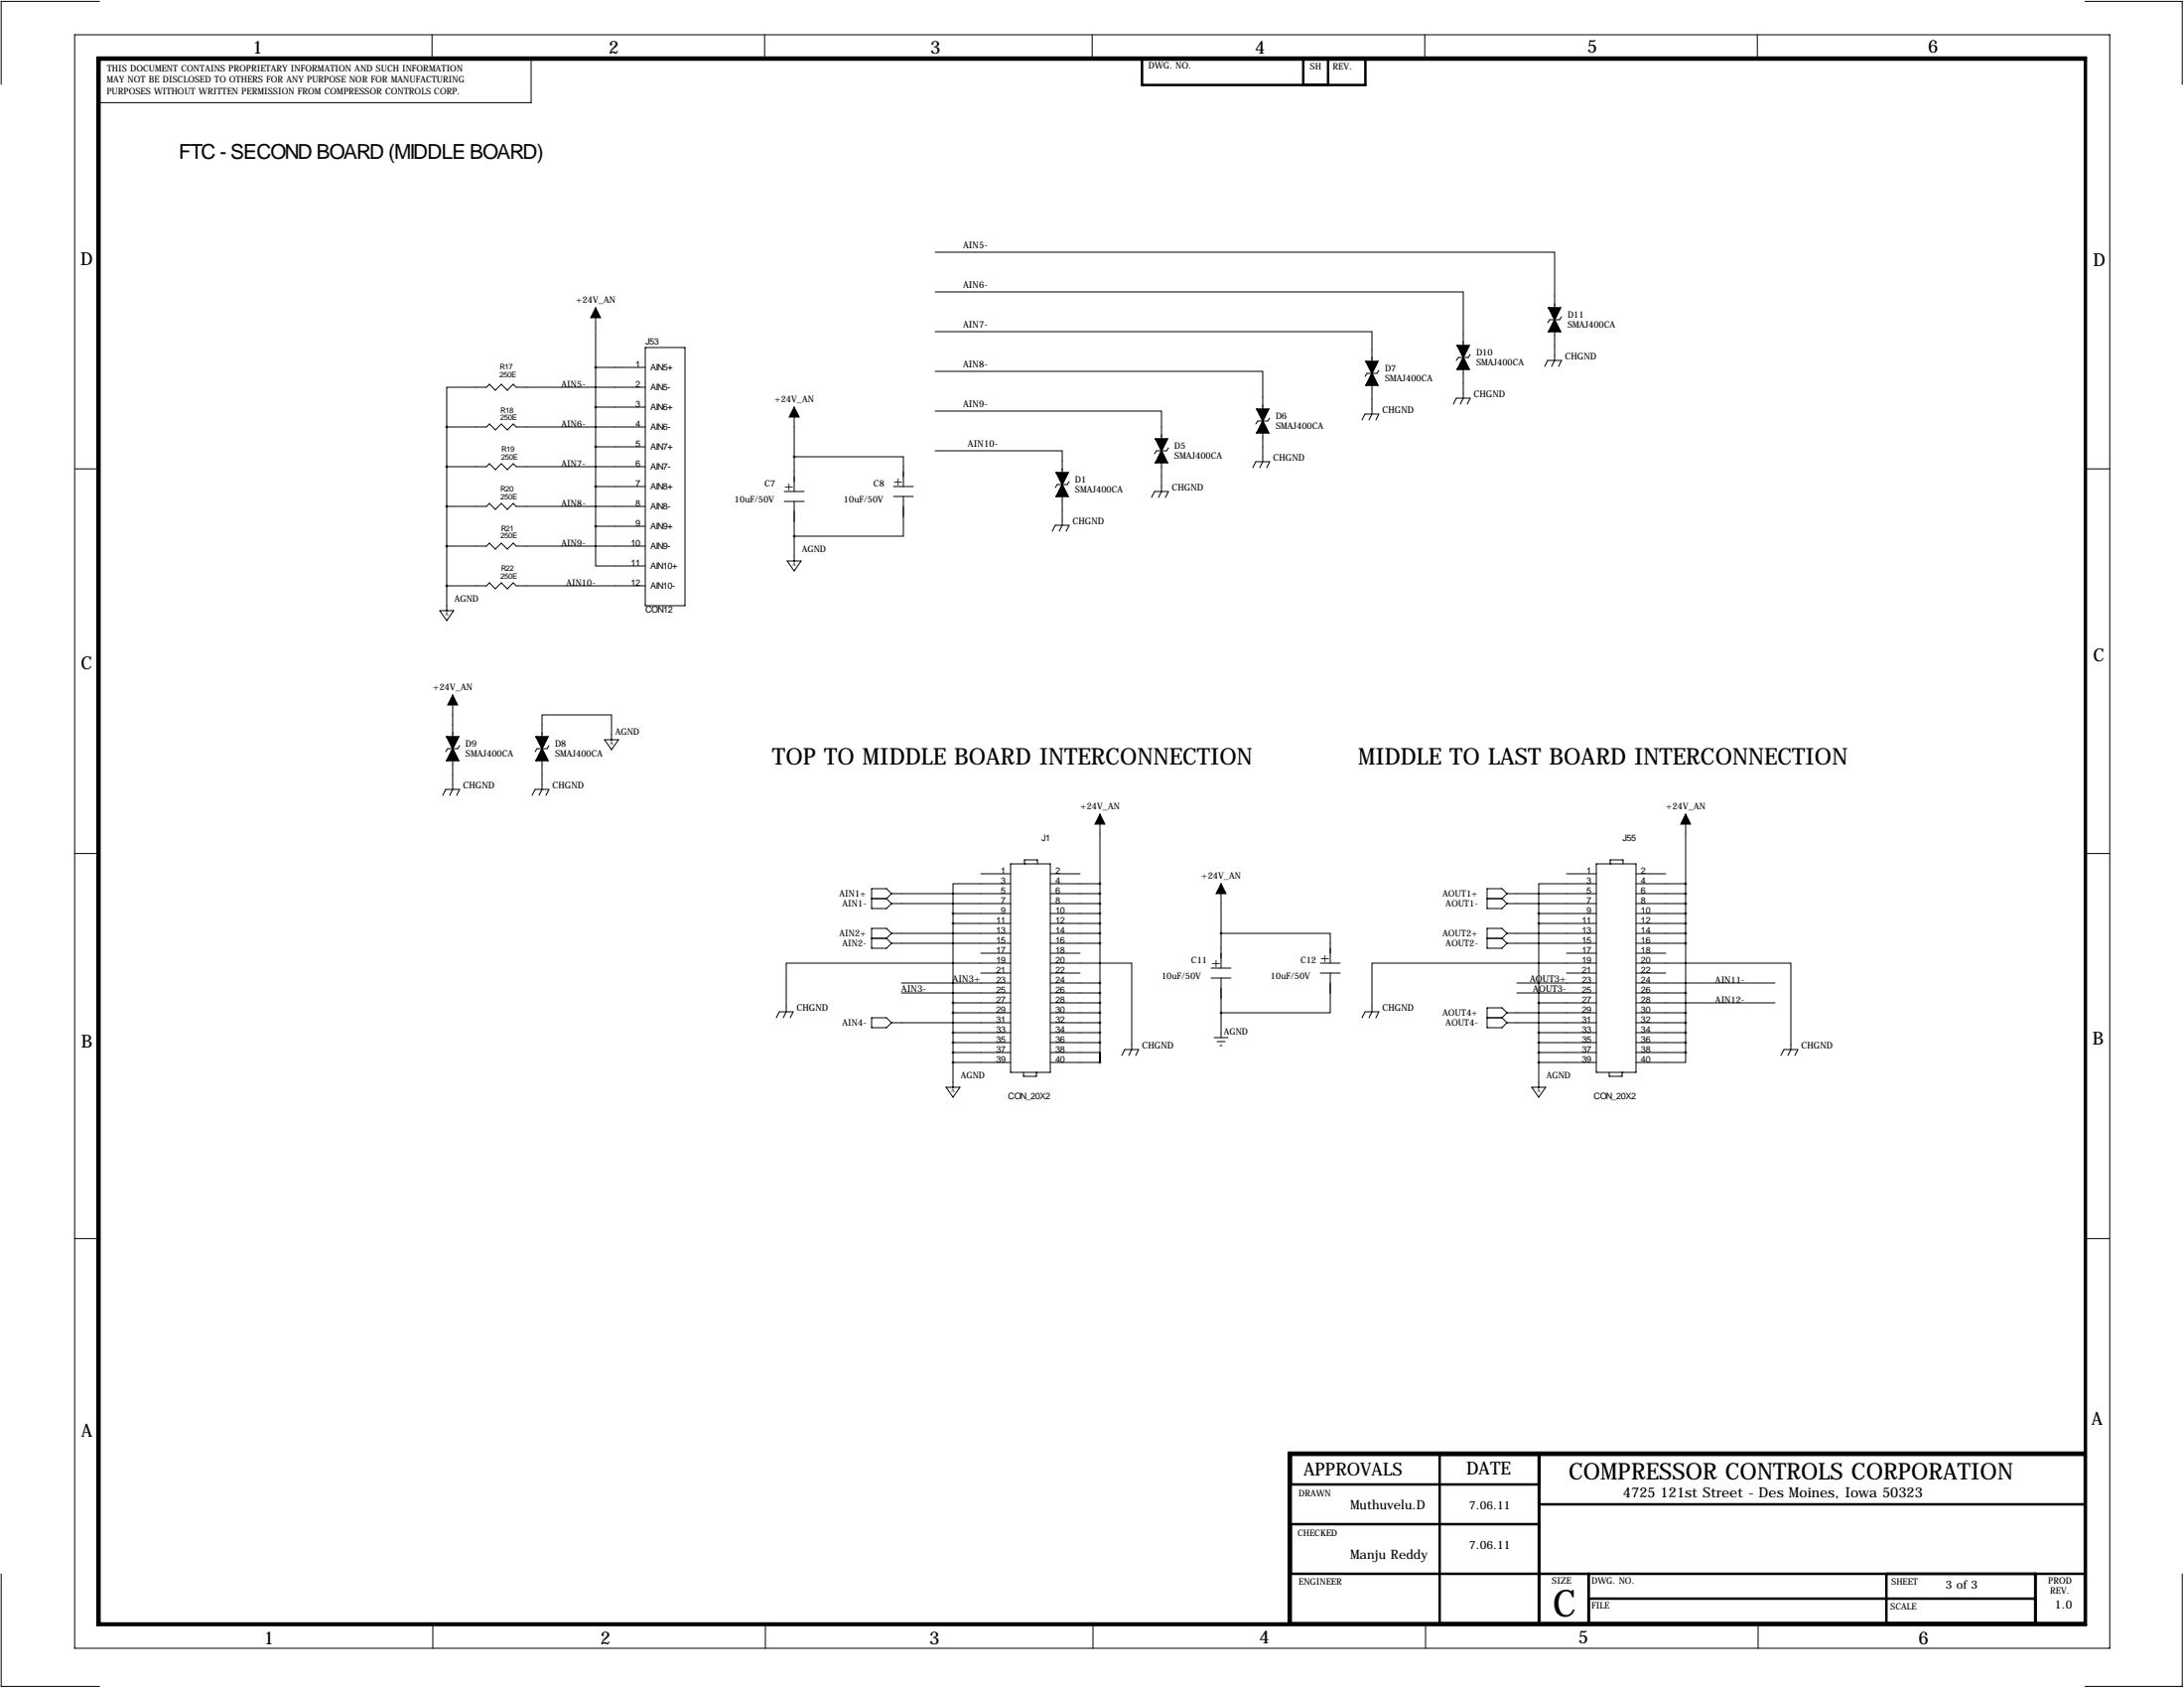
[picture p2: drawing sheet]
<svg xmlns="http://www.w3.org/2000/svg" width="559mm" height="432mm" viewBox="0 0 559 432" stroke-linecap="round" stroke-linejoin="round" font-family="sans-serif">
<g fill="none" stroke="#000" stroke-width=".25">
<path d="M19.1 8.9h520.7v412.7h-520.7zM25.5 .4h-25.2v21.2M110.5 8.9v6.3M143.1 15.2h-7.2v11.1h-110.9M195.6 8.9v6.3M279.5 8.9v6.3M364.5 8.9v6.3M449.6 8.9v6.3M533.5 .4h24.8v21.2M152.4 78.7v55.9M239.3 64.5h158.5v14.2M239.3 74.7h135.1v13.6"/>
<path d="M152.4 94h12.7M165.1 99.1h-33l-.8-.8-1.5 1.5-1.5-1.5-1.6 1.5-1.5-1.5-.7 .8h-10.2v10.1M165.1 88.9h10.2v66h-10.2zM239.3 84.8h111.7v7.6M239.3 95h83.8v9.6M351 98.6v7.3l-.7 1.5M352.8 94.7l-.5 .8h-2.5l-.6 .8M374.4 94.5v7.4l-.8 1.5M376.2 90.7l-.5 .7h-2.6l-.5 .8M395.2 93.7l.8-1.5h3.5l-.7 1.5M397.8 84.8v7.4l-.8 1.5M399.5 81l-.5 .8h-2.5l-.5 .8"/>
<path d="M19.2 119.9h6.4M114.3 109.2h10.2l.7-.7 1.5 1.5 1.6-1.5 1.5 1.5 1.5-1.5 .8 .7h33M114.3 119.4h10.2l.7-.8 1.5 1.5 1.6-1.5 1.5 1.5 1.5-1.5 .8 .8h33M114.3 109.2v47M152.4 104.1h12.7M152.4 114.3h12.7M203.2 116.8h27.9v7.7M203.2 104.1v21.6M239.3 105.2h57.9v7M239.3 115.3h32.5v5.6M297.2 118.4v7.3l-.8 1.6M299 114.6l-.6 .7h-2.5l-.5 .8"/>
<path d="M320.5 119.6l.8-1.5h3.6l-.8 1.5M323.1 110.7v7.4l-.8 1.5M324.9 106.9l-.5 .8h-2.6l-.5 .8M348.5 107.4l.7-1.5h3.6l-.8 1.5M371.9 103.4l.7-1.5h3.6l-.8 1.5M533.4 119.9h6.4M114.3 129.5h10.2l.7-.7 1.5 1.5 1.6-1.5 1.5 1.5 1.5-1.5 .8 .7h33M114.3 139.7h10.2l.7-.8 1.5 1.6 1.6-1.6 1.5 1.6 1.5-1.6 .8 .8h33M152.4 134.6v10.2h12.7M152.4 124.5h12.7M152.4 134.6h12.7M200.7 125.7h5"/>
<path d="M200.7 128.3h5M203.2 128.3v15.2M228.6 124.5h5.1M228.6 127h5.1M231.1 127v10.2h-27.9M269.2 135.9l.8-1.5h3.6l-.8 1.5M271.8 127v7.4l-.8 1.5M273.6 123.2l-.6 .8h-2.5l-.5 .7M294.6 127.3l.8-1.6h3.6l-.8 1.6M112.5 156.2h3.6l-1.8 2.6zM114.3 149.9h10.2l.7-.8 1.5 1.5 1.6-1.5 1.5 1.5 1.5-1.5 .8 .8h33M201.4 143.5h3.6l-1.8 2.5z"/>
<path d="M115.8 177.8v10.6M115.8 194.6v7.3l-.7 1.6M117.6 190.8l-.5 .7h-2.5l-.6 .8M138.7 188.4v-5.5h17.8v6.3M138.7 194.6v7.3l-.8 1.6M140.5 190.8l-.5 .7h-2.6l-.5 .8M154.7 189.2h3.5l-1.7 2.6zM19 218.3h6.5M113.3 203.5l.7-1.6h3.6l-.8 1.6M136.1 203.5l.8-1.6h3.6l-.8 1.6M281.4 208.3v63.5M431.3 208.3v60.9"/>
<path d="M533.3 218.3h6.4M223 229.9h3.8M226.8 229.9l1.3 1.2M228.1 228.6h30.5M228.1 231.1h30.5M228.1 238.8h30.5M228.1 228.6l-1.3-1.3h-3.8v5.1h3.8l1.3-1.3M228.1 238.8l-1.3-1.3h-3.8v5.1h3.8l1.3-1.3M228.1 228.6l-1.3 1.3M228.1 238.8l-1.3 1.2M243.8 233.7h14.8M243.8 236.2h14.8"/>
<path d="M243.8 233.7v44.4M251 223.5h7.6M258.6 226.1h-14.8v7.6M258.6 221h10.1v53.3h-10.1zM262.1 221h.1M262.1 221v-1h3.3v1M268.7 223.5h7.7M268.7 226.1h12.7M268.7 228.6h12.7M268.7 231.1h12.7M268.7 233.7h12.7M268.7 236.2h12.7"/>
<path d="M268.7 238.8h12.7M312.4 238.8h28v7.6M312.4 226.1v21.5M380.5 229.9h3.8M384.3 229.9l1.3 1.2M385.6 228.6h22.8M385.6 231.1h22.8M385.6 238.8h22.8M385.6 228.6l-1.3-1.3h-3.8v5.1h3.8l1.3-1.3M385.6 238.8l-1.3-1.3h-3.8v5.1h3.8l1.3-1.3M385.6 228.6l-1.3 1.3M385.6 238.8l-1.3 1.2"/>
<path d="M393.7 233.7h14.7M393.7 236.2h14.7M393.7 233.7v44.4M400.8 223.5h7.6M408.4 226.1h-14.7v7.6M408.4 221h10.2v53.3h-10.2zM412 221h.1M412 221v-1h3.3v1M418.6 223.5h7.6M418.6 226.1h12.7M418.6 228.6h12.7M418.6 231.1h12.7"/>
<path d="M418.6 233.7h12.7M418.6 236.2h12.7M418.6 238.8h12.7M223 240h3.8M226.8 240l1.3 1.3M228.1 241.3h30.5M230.6 251.5h28M230.6 254h28M243.8 256.5h14.8M243.8 259.1h14.8M251 243.8h7.6M251 248.9h7.6"/>
<path d="M258.6 246.4h-57.4v12.4l-.8 1.5M268.7 246.4h20.9v22.1l-.8 1.5M268.7 241.3h12.7M268.7 243.8h7.7M268.7 248.9h7.7M268.7 251.5h12.7M268.7 254h12.7M268.7 256.5h12.7M268.7 259.1h12.7M309.9 247.6h5.1M309.9 250.2h5.1M312.4 250.2v15.2"/>
<path d="M337.8 246.4h5.1M337.8 248.9h5.1M340.4 248.9v10.2h-28M380.5 240h3.8M384.3 240l1.3 1.3M385.6 241.3h22.8M385.6 259.1h22.8M385.6 259.1l-1.3-1.3h-3.8v5.1h3.8l1.3-1.3M385.6 259.1l-1.3 1.2M388.1 251.5h20.3M388.1 254h20.3M393.7 256.5h14.7"/>
<path d="M400.8 243.8h7.6M400.8 248.9h7.6M408.4 246.4h-57.4v12.4l-.7 1.5M418.6 246.4h39.6v22.1l-.7 1.5M418.6 241.3h12.7M418.6 243.8h7.6M418.6 248.9h7.6M418.6 251.5h35.6M418.6 254h12.7M418.6 256.5h35.6M418.6 259.1h12.7M198.6 260.3l.8-1.5h3.5l-.7 1.5"/>
<path d="M223 260.3h3.8l1.3 1.3-1.3 1.3h-3.8zM228.1 261.6h30.5M242.1 278.1h3.5l-1.8 2.6zM243.8 264.2h14.8M243.8 266.7h14.8M243.8 269.2h14.8M243.8 271.8h14.8M261.9 274.3v1h3.3v-1M265.2 274.3h.1M268.7 269.2h12.7v2.6M268.7 261.6h12.7M268.7 264.2h12.7"/>
<path d="M268.7 266.7h12.7M268.7 271.8h12.7M287 270l.8-1.5h3.5l-.7 1.5M310.6 265.4h3.6M311.4 266.4h2M312.2 267.5h.5M348.5 260.3l.7-1.5h3.6l-.8 1.5M380.5 260.3h3.8M384.3 260.3l1.3 1.3M385.6 261.6h22.8M391.9 278.1h3.6l-1.8 2.6zM393.7 264.2h14.7"/>
<path d="M393.7 266.7h14.7M393.7 269.2h14.7M393.7 271.8h14.7M411.7 274.3v1h3.3v-1M415 274.3h.1M418.6 261.6h12.7M418.6 264.2h12.7M418.6 266.7h12.7M418.6 269.2h12.7M431.3 269.2v2.6h-12.7M455.7 270l.7-1.5h3.6l-.8 1.5M19 316.8h6.5"/>
<path d="M533.3 316.8h6.4M.3 402.6v28.8h25.2M110.7 415.3v6.3M195.8 415.3v6.3M279.7 415.3v6.3M364.7 415.3v6.3M449.8 415.3v6.3M558.3 402.6v28.8h-24.8"/>
</g>
<g fill="none" stroke="#000" stroke-width=".63">
<path d="M24.9 14.7h508.8v401h-508.8zM25.5 15.2h508v400.1h-508zM292.2 15h57.2v6.7h-57.2zM333.5 21.7v-6.7h6.3v6.7M330.3 379.7h63.5M368.4 372.1v43.2M393.8 372.1v43.2M533.5 372.1h-203.2v43.2M533.5 371.6h-203.8v43.7M330.3 389.9h63.5M393.8 384.8h139.7M330.3 402.6h203.2"/>
<path d="M406.5 402.6v12.7M406.5 408.9h114.3M482.7 402.6v12.7M520.8 402.6v12.7"/>
</g>
<g fill="#000" stroke="#000" stroke-width=".38">
<path d="M396.2 78.7h3.1l-1.5 3.1zM351 95.5l1.6 3.1h-3.1zM349.5 92.5h3.1l-1.6 3zM374.4 91.4l1.5 3.1h-3zM372.9 88.4h3l-1.5 3zM397.8 81.8l1.5 3h-3.1zM297.2 115.3l1.5 3.1h-3zM295.7 112.3h3l-1.5 3zM323.1 107.7l1.5 3h-3zM321.6 104.6h3l-1.5 3.1zM271.8 124l1.5 3h-3zM270.3 120.9h3l-1.5 3.1z"/>
<path d="M115.8 191.5l1.5 3.1h-3zM114.3 188.5h3l-1.5 3zM138.7 191.5l1.5 3.1h-3zM137.2 188.5h3l-1.5 3z"/>
</g>
<path d="M152.4 78.7l1.3 2.6h-2.6zM203.2 104.1l1.3 2.6h-2.6zM115.8 177.8l1.3 2.5h-2.5zM281.4 208.3l1.3 2.5h-2.5zM431.3 208.3l1.3 2.5h-2.6zM312.4 226.1l1.3 2.5h-2.6z" fill="#000" stroke="#000" stroke-width=".25"/>
<path d="M243.8 233.7a.05 .05 0 0 0 .1 0 .05 .05 0 0 0-.1 0zM243.8 236.2a.05 .05 0 0 0 .1 0 .05 .05 0 0 0-.1 0zM243.8 256.5a.05 .05 0 0 0 .1 0 .05 .05 0 0 0-.1 0zM281.4 226.1a.05 .05 0 0 0 .1 0 .05 .05 0 0 0-.1 0zM281.4 228.6a.05 .05 0 0 0 .1 0 .05 .05 0 0 0-.1 0zM281.4 231.1a.05 .05 0 0 0 .1 0 .05 .05 0 0 0-.1 0zM281.4 233.7a.05 .05 0 0 0 .1 0 .05 .05 0 0 0-.1 0zM281.4 271.8a.05 .05 0 0 0 .1 0 .05 .05 0 0 0-.1 0zM281.4 266.7a.05 .05 0 0 0 .1 0 .05 .05 0 0 0-.1 0zM281.4 264.2a.05 .05 0 0 0 .1 0 .05 .05 0 0 0-.1 0zM281.4 261.6a.05 .05 0 0 0 .1 0 .05 .05 0 0 0-.1 0zM281.4 259.1a.05 .05 0 0 0 .1 0 .05 .05 0 0 0-.1 0zM281.4 256.5a.05 .05 0 0 0 .1 0 .05 .05 0 0 0-.1 0zM281.4 254a.05 .05 0 0 0 .1 0 .05 .05 0 0 0-.1 0zM281.4 251.5a.05 .05 0 0 0 .1 0 .05 .05 0 0 0-.1 0zM281.4 241.3a.05 .05 0 0 0 .1 0 .05 .05 0 0 0-.1 0zM281.4 238.8a.05 .05 0 0 0 .1 0 .05 .05 0 0 0-.1 0zM281.4 236.2a.05 .05 0 0 0 .1 0 .05 .05 0 0 0-.1 0zM243.8 266.7a.05 .05 0 0 0 .1 0 .05 .05 0 0 0-.1 0zM243.8 269.2a.05 .05 0 0 0 .1 0 .05 .05 0 0 0-.1 0zM243.8 271.8a.05 .05 0 0 0 .1 0 .05 .05 0 0 0-.1 0zM243.8 264.2a.05 .05 0 0 0 .1 0 .05 .05 0 0 0-.1 0zM243.8 259.1a.05 .05 0 0 0 .1 0 .05 .05 0 0 0-.1 0z" fill="#000" stroke="#000" stroke-width=".63"/>
<text font-size="9.6" x="397.3" y="413.5">C</text>
<g font-size="5.9">
<text x="197.6" y="195.6">TOP TO MIDDLE BOARD INTERCONNECTION</text>
<text x="347.5" y="195.6">MIDDLE TO LAST BOARD INTERCONNECTION</text>
<text x="401.4" y="378.6">COMPRESSOR CONTROLS CORPORATION</text>
</g>
<text font-size="5.3" x="45.7" y="40.6">FTC - SECOND BOARD (MIDDLE BOARD)</text>
<g font-size="4.6">
<text x="64.6" y="13.7">1</text>
<text x="155.8" y="13.7">2</text>
<text x="238" y="13.7">3</text>
<text x="321.1" y="13.7">4</text>
<text x="406.1" y="13.5">5</text>
<text x="493.3" y="13.5">6</text>
<text x="20.6" y="67.9">D</text>
<text x="535.6" y="68.1">D</text>
<text x="20.7" y="171.1">C</text>
<text x="535.5" y="169.2">C</text>
<text x="20.8" y="268.1">B</text>
<text x="535.4" y="267.2">B</text>
<text x="535.2" y="364.5">A</text>
<text x="20.8" y="367.5">A</text>
<text x="333.6" y="377.4">APPROVALS</text>
<text x="375.2" y="377.2">DATE</text>
<text x="67.5" y="420.6">1</text>
<text x="153.6" y="420.6">2</text>
<text x="237.8" y="420.6">3</text>
<text x="322.2" y="420.5">4</text>
<text x="403.9" y="420.4">5</text>
<text x="490.9" y="420.6">6</text>
</g>
<g font-size="3.6">
<text x="200.7" y="125.5">+</text>
<text x="228.6" y="124.2">+</text>
<text x="309.9" y="247.4">+</text>
<text x="337.8" y="246.1">+</text>
<text x="415.3" y="383">4725 121st Street - Des Moines, Iowa 50323</text>
</g>
<g font-size="3.3">
<text x="345.4" y="386.1">Muthuvelu.D</text>
<text x="345.4" y="398.8">Manju Reddy</text>
</g>
<g font-size="3">
<text x="375.9" y="386.1">7.06.11</text>
<text x="375.9" y="396.2">7.06.11</text>
<text x="497.8" y="406.4">3 of 3</text>
<text x="525.8" y="411.5">1.0</text>
</g>
<g font-size="2.4">
<text x="246.4" y="63.5">AIN5-</text>
<text x="246.4" y="73.7">AIN6-</text>
<text x="246.4" y="83.8">AIN7-</text>
<text x="246.4" y="94">AIN8-</text>
<text x="400.5" y="91.9">CHGND</text>
<text x="377.1" y="101.6">CHGND</text>
<text x="246.4" y="104.1">AIN9-</text>
<text x="353.7" y="105.7">CHGND</text>
<text x="247.6" y="114.3">AIN10-</text>
<text x="325.8" y="117.9">CHGND</text>
<text x="299.9" y="125.5">CHGND</text>
<text x="274.5" y="134.1">CHGND</text>
<text x="118.5" y="201.7">CHGND</text>
<text x="141.4" y="201.7">CHGND</text>
<text x="243.8" y="251.2">AIN3+</text>
<text x="391.4" y="251.2">AOUT3+</text>
<text x="230.6" y="253.7">AIN3-</text>
<text x="392.3" y="253.7">AOUT3-</text>
<text x="203.9" y="258.6">CHGND</text>
<text x="353.7" y="258.6">CHGND</text>
<text x="292.3" y="268.2">CHGND</text>
<text x="460.9" y="268.2">CHGND</text>
</g>
<g font-size="2.3">
<text x="293.8" y="17.6">DWG. NO.</text>
<text x="335.2" y="17.7">SH</text>
<text x="341" y="17.7">REV.</text>
<text x="27.3" y="21.1">MAY NOT BE DISCLOSED TO OTHERS FOR ANY PURPOSE NOR FOR MANUFACTURING</text>
<text x="27.4" y="18.3">THIS DOCUMENT CONTAINS PROPRIETARY INFORMATION AND SUCH INFORMATION</text>
<text x="27.3" y="24.2">PURPOSES WITHOUT WRITTEN PERMISSION FROM COMPRESSOR CONTROLS CORP.</text>
<text x="147.3" y="77.5">+24V_AN</text>
<text x="401.1" y="81.3">D11</text>
<text x="401.1" y="83.9">SMAJ400CA</text>
<text x="165.1" y="88.1">J53</text>
<text x="162.6" y="94">1</text>
<text x="166.4" y="94.7">AIN5+</text>
<text x="354.3" y="95">D7</text>
<text x="377.7" y="90.9">D10</text>
<text x="377.7" y="93.6">SMAJ400CA</text>
<text x="143.7" y="99.1">AIN5-</text>
<text x="162.6" y="99.1">2</text>
<text x="166.4" y="99.8">AIN5-</text>
<text x="354.3" y="97.6">SMAJ400CA</text>
<text x="162.6" y="104.1">3</text>
<text x="166.4" y="104.9">AIN6+</text>
<text x="198.1" y="102.9">+24V_AN</text>
<text x="326.4" y="107.2">D6</text>
<text x="143.7" y="109.2">AIN6-</text>
<text x="162.6" y="109.2">4</text>
<text x="166.4" y="110">AIN6-</text>
<text x="326.4" y="109.8">SMAJ400CA</text>
<text x="143.7" y="119.4">AIN7-</text>
<text x="162.6" y="114.3">5</text>
<text x="162.6" y="119.4">6</text>
<text x="166.4" y="115.1">AIN7+</text>
<text x="300.5" y="114.8">D5</text>
<text x="300.5" y="117.4">SMAJ400CA</text>
<text x="162.6" y="124.5">7</text>
<text x="166.4" y="120.1">AIN7-</text>
<text x="166.4" y="125.2">AIN8+</text>
<text x="195.6" y="124.5">C7</text>
<text x="223.5" y="124.5">C8</text>
<text x="275.1" y="123.4">D1</text>
<text x="143.7" y="129.5">AIN8-</text>
<text x="162.6" y="129.5">8</text>
<text x="166.4" y="130.3">AIN8-</text>
<text x="188" y="128.6">10uF/50V</text>
<text x="215.9" y="128.6">10uF/50V</text>
<text x="275.1" y="126.1">SMAJ400CA</text>
<text x="162.6" y="134.6">9</text>
<text x="166.4" y="135.4">AIN9+</text>
<text x="143.7" y="139.7">AIN9-</text>
<text x="161.5" y="139.7">10</text>
<text x="166.4" y="140.5">AIN9-</text>
<text x="205.2" y="141.3">AGND</text>
<text x="144.9" y="149.9">AIN10-</text>
<text x="161.5" y="144.8">11</text>
<text x="161.5" y="149.9">12</text>
<text x="166.4" y="145.5">AIN10+</text>
<text x="116.3" y="154">AGND</text>
<text x="166.4" y="150.6">AIN10-</text>
<text x="165.1" y="156.7">CON12</text>
<text x="110.8" y="176.5">+24V_AN</text>
<text x="119.1" y="191">D9</text>
<text x="142" y="191">D8</text>
<text x="157.4" y="188">AGND</text>
<text x="119.1" y="193.6">SMAJ400CA</text>
<text x="142" y="193.6">SMAJ400CA</text>
<text x="276.4" y="207">+24V_AN</text>
<text x="426.2" y="207">+24V_AN</text>
<text x="266.5" y="215.1">J1</text>
<text x="415.2" y="215.1">J55</text>
<text x="256.1" y="223.5">1</text>
<text x="256.1" y="226.1">3</text>
<text x="270" y="223.5">2</text>
<text x="270" y="226.1">4</text>
<text x="307.3" y="224.8">+24V_AN</text>
<text x="406" y="223.5">1</text>
<text x="406" y="226.1">3</text>
<text x="419.9" y="223.5">2</text>
<text x="419.9" y="226.1">4</text>
<text x="214.8" y="229.4">AIN1+</text>
<text x="215.5" y="231.9">AIN1-</text>
<text x="256.1" y="228.6">5</text>
<text x="256.1" y="231.1">7</text>
<text x="256.1" y="233.7">9</text>
<text x="270" y="228.6">6</text>
<text x="270" y="231.1">8</text>
<text x="270" y="233.7">10</text>
<text x="369.1" y="229.4">AOUT1+</text>
<text x="369.9" y="231.9">AOUT1-</text>
<text x="406" y="228.6">5</text>
<text x="406" y="231.1">7</text>
<text x="406" y="233.7">9</text>
<text x="419.9" y="228.6">6</text>
<text x="419.9" y="231.1">8</text>
<text x="419.9" y="233.7">10</text>
<text x="214.8" y="239.6">AIN2+</text>
<text x="254.9" y="236.2">11</text>
<text x="254.9" y="238.8">13</text>
<text x="270" y="236.2">12</text>
<text x="270" y="238.8">14</text>
<text x="369.1" y="239.6">AOUT2+</text>
<text x="404.8" y="236.2">11</text>
<text x="404.8" y="238.8">13</text>
<text x="419.9" y="236.2">12</text>
<text x="419.9" y="238.8">14</text>
<text x="215.5" y="242.1">AIN2-</text>
<text x="254.9" y="241.3">15</text>
<text x="254.9" y="243.8">17</text>
<text x="270" y="241.3">16</text>
<text x="270" y="243.8">18</text>
<text x="369.9" y="242.1">AOUT2-</text>
<text x="404.8" y="241.3">15</text>
<text x="404.8" y="243.8">17</text>
<text x="419.9" y="241.3">16</text>
<text x="419.9" y="243.8">18</text>
<text x="254.9" y="246.4">19</text>
<text x="254.9" y="248.9">21</text>
<text x="254.9" y="251.5">23</text>
<text x="270" y="246.4">20</text>
<text x="270" y="248.9">22</text>
<text x="270" y="251.5">24</text>
<text x="297.2" y="250.5">10uF/50V</text>
<text x="304.8" y="246.4">C11</text>
<text x="325.1" y="250.5">10uF/50V</text>
<text x="332.7" y="246.4">C12</text>
<text x="404.8" y="246.4">19</text>
<text x="404.8" y="248.9">21</text>
<text x="404.8" y="251.5">23</text>
<text x="419.9" y="246.4">20</text>
<text x="419.9" y="248.9">22</text>
<text x="419.9" y="251.5">24</text>
<text x="438.9" y="251.5">AIN11-</text>
<text x="254.9" y="254">25</text>
<text x="254.9" y="256.5">27</text>
<text x="270" y="254">26</text>
<text x="270" y="256.5">28</text>
<text x="404.8" y="254">25</text>
<text x="404.8" y="256.5">27</text>
<text x="419.9" y="254">26</text>
<text x="419.9" y="256.5">28</text>
<text x="438.9" y="256.5">AIN12-</text>
<text x="215.5" y="262.4">AIN4-</text>
<text x="254.9" y="259.1">29</text>
<text x="254.9" y="261.6">31</text>
<text x="270" y="259.1">30</text>
<text x="270" y="261.6">32</text>
<text x="369.1" y="259.9">AOUT4+</text>
<text x="369.9" y="262.4">AOUT4-</text>
<text x="404.8" y="259.1">29</text>
<text x="404.8" y="261.6">31</text>
<text x="419.9" y="259.1">30</text>
<text x="419.9" y="261.6">32</text>
<text x="254.9" y="264.2">33</text>
<text x="254.9" y="266.7">35</text>
<text x="254.9" y="269.2">37</text>
<text x="270" y="264.2">34</text>
<text x="270" y="266.7">36</text>
<text x="270" y="269.2">38</text>
<text x="313.1" y="264.7">AGND</text>
<text x="404.8" y="264.2">33</text>
<text x="404.8" y="266.7">35</text>
<text x="404.8" y="269.2">37</text>
<text x="419.9" y="264.2">34</text>
<text x="419.9" y="266.7">36</text>
<text x="419.9" y="269.2">38</text>
<text x="245.8" y="275.9">AGND</text>
<text x="254.9" y="271.8">39</text>
<text x="270" y="271.8">40</text>
<text x="395.7" y="275.9">AGND</text>
<text x="404.8" y="271.8">39</text>
<text x="419.9" y="271.8">40</text>
<text x="257.9" y="281.2">CON_20X2</text>
<text x="407.8" y="281.2">CON_20X2</text>
<text x="332.3" y="382.8">DRAWN</text>
<text x="332" y="392.9">CHECKED</text>
<text x="332.3" y="405.4">ENGINEER</text>
<text x="397.1" y="405.1">SIZE</text>
<text x="407.2" y="405.1">DWG. NO.</text>
<text x="483.9" y="405.4">SHEET</text>
<text x="524.1" y="405.1">PROD</text>
<text x="524.6" y="407.7">REV.</text>
<text x="407.2" y="411.5">FILE</text>
<text x="483.7" y="411.7">SCALE</text>
</g>
<g font-size="2">
<text x="127.9" y="94.6">R17</text>
<text x="127.8" y="96.6">250E</text>
<text x="128" y="107.5">250E</text>
<text x="128.1" y="105.6">R18</text>
<text x="128.2" y="117.5">250E</text>
<text x="128.3" y="115.6">R19</text>
<text x="128.1" y="125.7">R20</text>
<text x="128.1" y="127.7">250E</text>
<text x="128.1" y="137.8">250E</text>
<text x="128.2" y="135.8">R21</text>
<text x="128.1" y="148">250E</text>
<text x="128.2" y="146">R22</text>
</g>
<g font-size="1.3">
<text x="202.8" y="144.7">A</text>
<text x="113.9" y="157.4">A</text>
<text x="156" y="190.4">A</text>
<text x="243.4" y="279.3">A</text>
<text x="393.3" y="279.3">A</text>
</g>
</svg>
